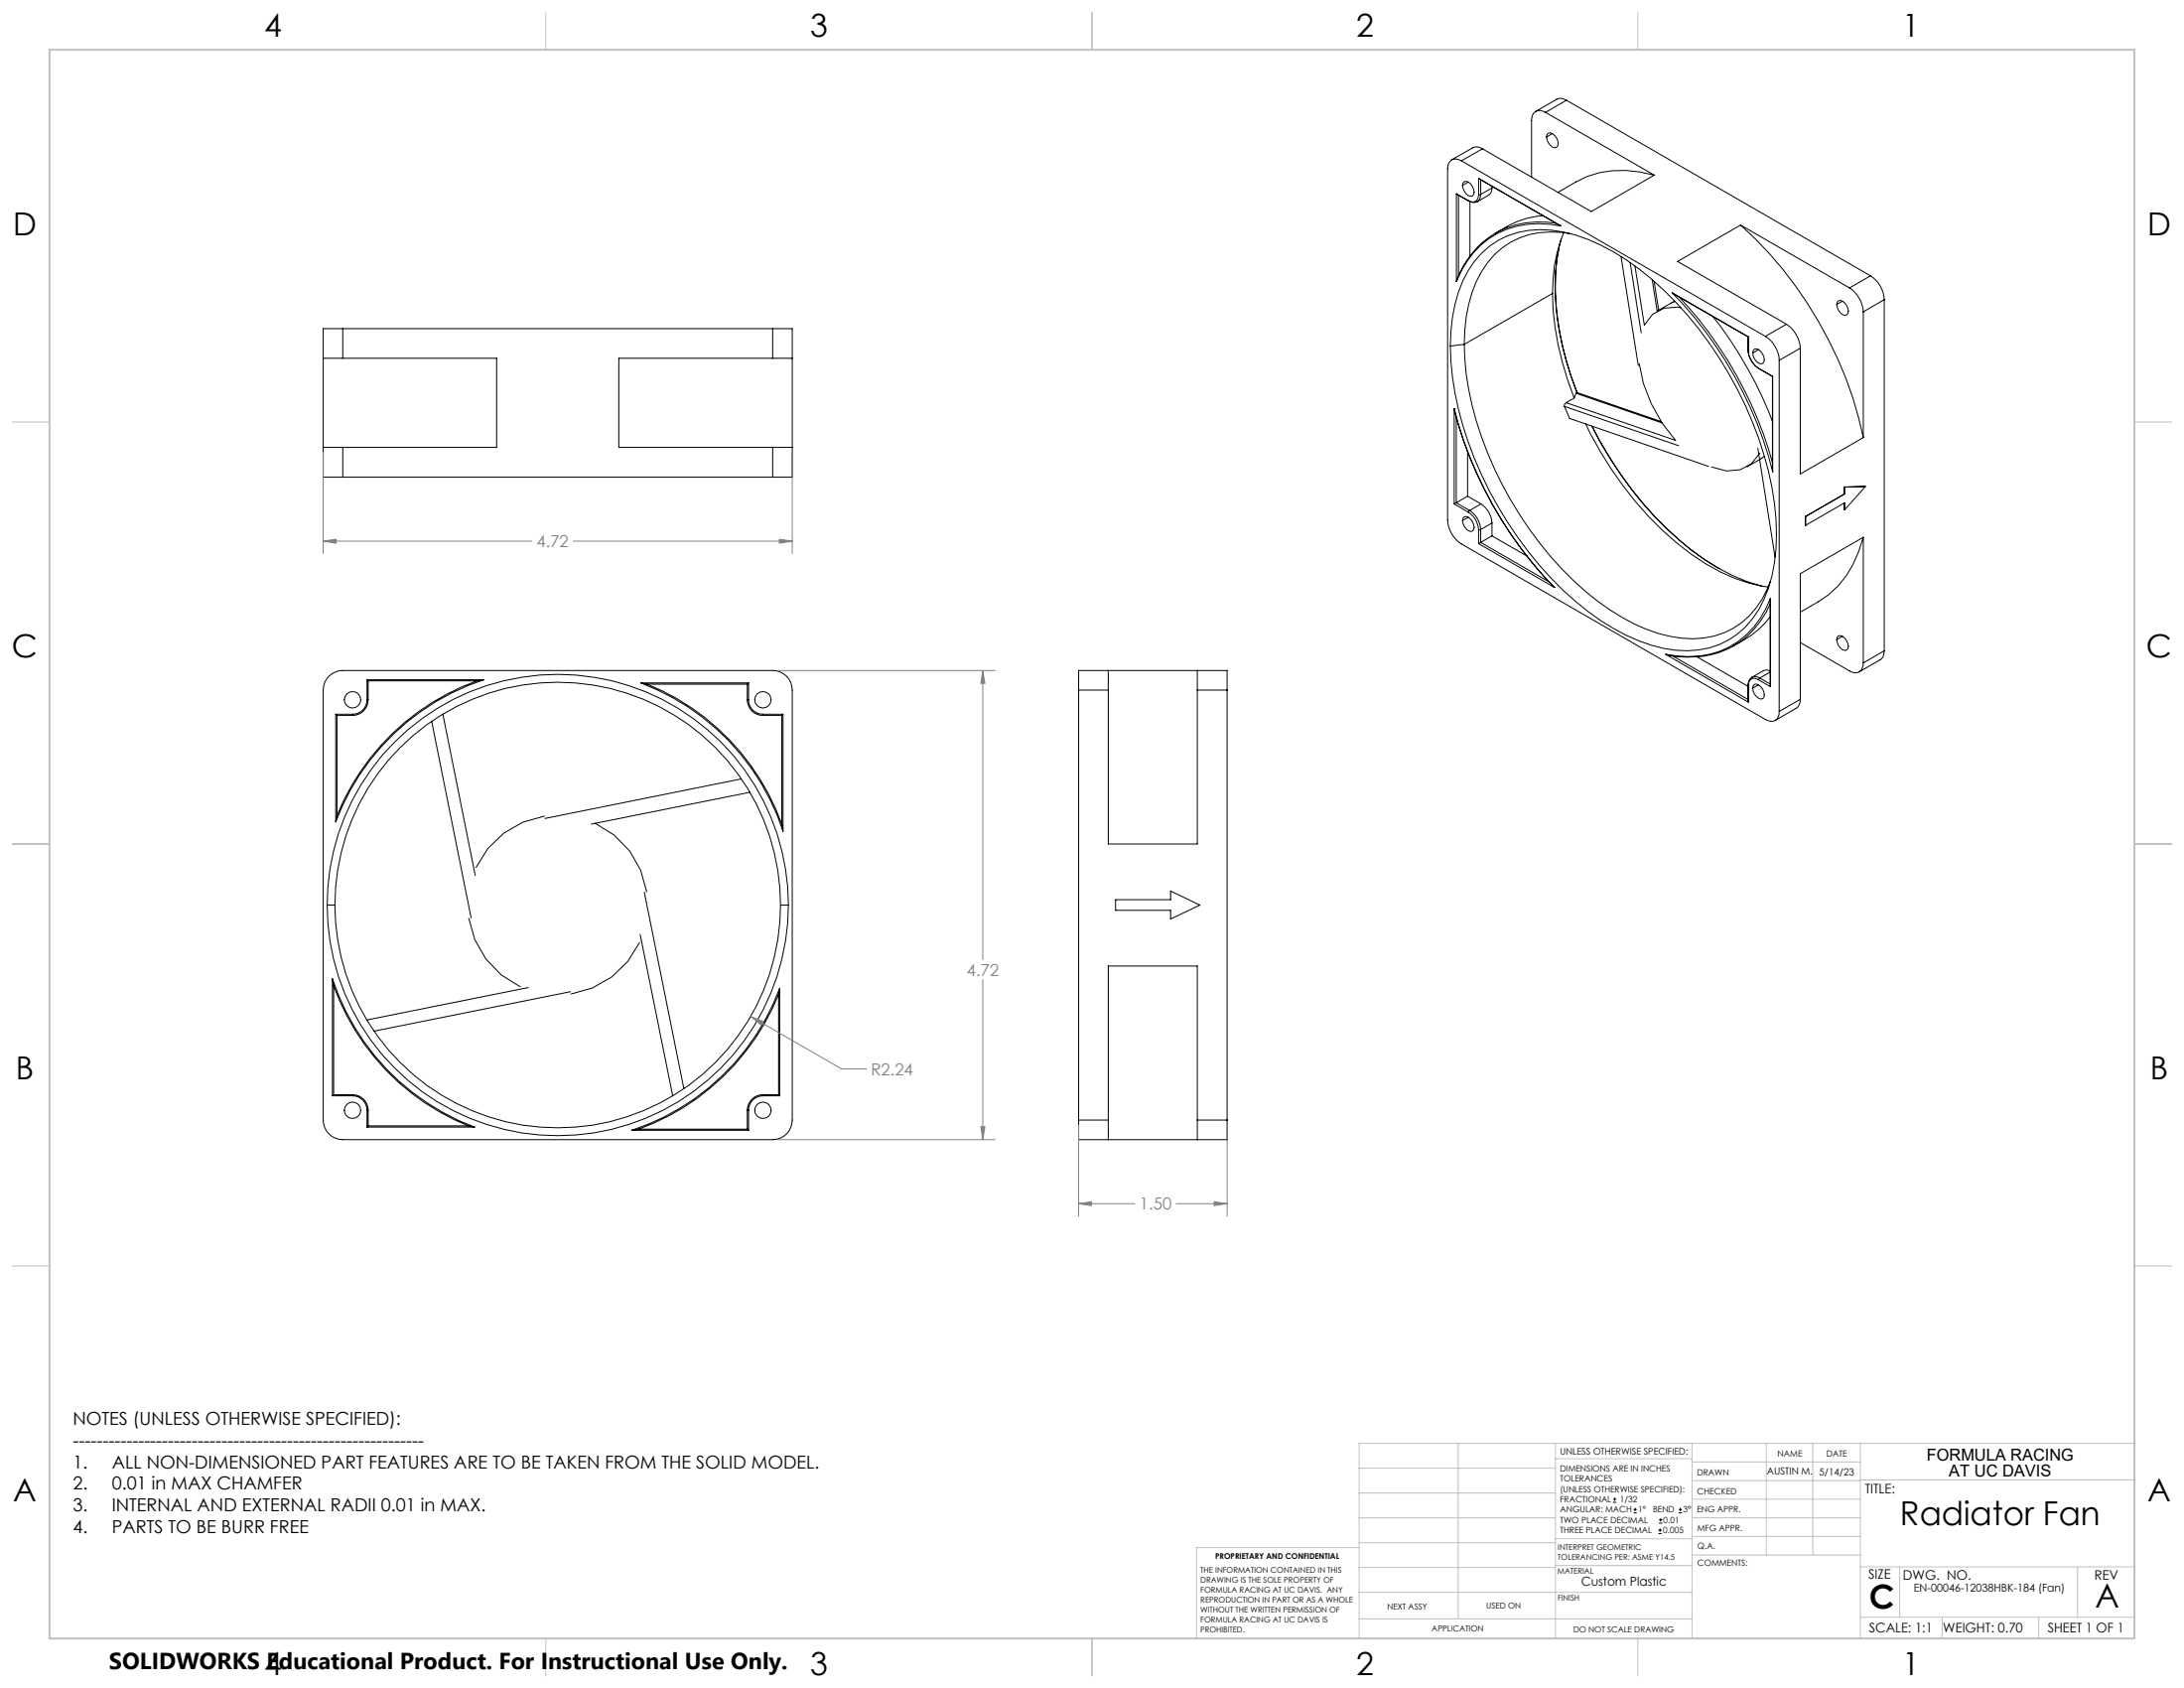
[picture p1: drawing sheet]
<svg xmlns="http://www.w3.org/2000/svg" width="559mm" height="432mm" viewBox="0 0 559 432" stroke-linecap="round" stroke-linejoin="round" font-family="sans-serif">
<g fill="none" stroke="#000" stroke-width=".25">
<path d="M379.3 38.1a2.37 2.37 0 0 0-2.5-.3l-5.4 3.1M379.3 38.1l27.8 16 16.2-9.3M379.3 38.1l-5.4 3M395.4 28.8a2.17 2.17 0 0 0-2.5-.3 2.17 2.17 0 0 0-1 2.3v14.5M395.4 28.8l27.9 16M396.1 34.1a2.11 2.11 0 0 1 2.5 1.9v1.3l-.3 .4a2.52 2.52 0 0 1-2.5-3.3zM397.2 34.2l-1.5 .8M400.8 25.6a2.36 2.36 0 0 0-2.5-.2l-5.4 3.1M400.8 25.6l-5.4 3.2M400.8 25.6l77.8 45M372.6 49.6l3.1 1.8M372.6 49.6l3.1 1.7"/>
<path d="M372.6 49.6v22.4M373.2 50v20.5M373.9 41.1a2.15 2.15 0 0 0-2.5-.2 2.15 2.15 0 0 0-1 2.3v89.8a7.8 7.8 0 0 0 3.5 6.1l77.8 44.9a2.15 2.15 0 0 0 2.5 .3 2.15 2.15 0 0 0 1-2.3M373.9 41.1l77.8 44.9M374.6 46.5a2.48 2.48 0 0 1 2.4 3.2l-.3 .4a2.48 2.48 0 0 1-2.4-3.3zM375.7 51.3l.1 .1a2.32 2.32 0 0 0 2.2 .2M375.7 46.6l-1.5 .8M376.1 51.6v13.9M378.3 45.6l20.4 11.9M378.3 49.8a1.62 1.62 0 0 1-.8 1.7 1.62 1.62 0 0 1-1.8-.2M378.3 45.6v4.2M378.3 45.6l21.2 12.2"/>
<path d="M378.8 49.7l-.5 .1M378.8 49.7a1.94 1.94 0 0 1-.8 1.9M378.8 46v3.7M381.7 48.1a2.01 2.01 0 0 1-.8 1.8l-2.9 1.7M381.7 47.7v.4M381.7 48.1l-2.9 1.6M382.7 59.6a23.8 23.8 0 0 0-9.8 11.6M382.7 59.7h-.1M394.8 55.2a23.9 23.9 0 0 0-12.1 4.4M398.1 57.1a23.2 23.2 0 0 0-15.4 2.6M398.7 57.4l.8 .4M399.5 57.8a22.6 22.6 0 0 0-22.6 7l-1.6 2.2-1.5 2.4-1.2 2.6"/>
<path d="M400.1 59.5a38.6 38.6 0 0 0-2.9 15.6M401.6 59.8a20.7 20.7 0 0 0-21 7.4 31.7 31.7 0 0 0-5.8 17.3l-.2 3.6M423.3 44.8a25.7 25.7 0 0 0-20 1.7l-4.7 2.7M445.3 57.6a102.5 102.5 0 0 1 31.4 54.3M445.3 57.6l27.9 16.1M445.3 57.6l-16.1 9.3 27.9 16M373 71.2l-.4 .8M379.1 64.8a22 22 0 0 1 20.8-5.5 51.2 51.2 0 0 1 22.7 12.1 97.4 97.4 0 0 1 30.8 53.4 53.9 53.9 0 0 1-.9 25.6 23.2 23.2 0 0 1-12.6 14.5 25.7 25.7 0 0 1-17.3 .2 58.1 58.1 0 0 1-22.7-14.1 96.2 96.2 0 0 1-28.3-54.7 47 47 0 0 1 2.7-24.4l1.3-2.6 1.6-2.4zM397.2 75.1a74.6 74.6 0 0 0 5.6 26.7M397.2 75.1l-22.6 13M398.9 63.5a64.6 64.6 0 0 0 3 32.4l1.6 4.5M399.5 61.1a50.2 50.2 0 0 0-.6 23.3 84.4 84.4 0 0 0 4.6 16"/>
<path d="M414.8 65.7l4.4 27.8M417.1 67.2l2.8 17.9M418.3 68.1l2.4 15 2.1-2.7 2.9-1.6 3.5-.2 .9 .2M422.7 71.5l1.3 8.1 4.6-2.5M423.2 72l1.2 7.3M427.8 74.9l19.5 11.3M427.8 74.9a101.5 101.5 0 0 1 25.8 45.8M427.8 74.9l19.5 11.2M428.5 77l-.6 .4M429.7 76a102.1 102.1 0 0 1 23.8 42.3M470.4 76.9a2.1 2.1 0 0 1 2.4 2l.1 .7-.4 1a1.8 1.8 0 0 1-2.1-1.3 1.75 1.75 0 0 1 0-2.4zM471.4 77l-1.5 .9"/>
<path d="M473.2 73.7a7.9 7.9 0 0 1 3.5 6.1M476.7 79.8v32.1M478.6 70.6a7.6 7.6 0 0 1 3.5 6.1M478.6 70.6l-5.4 3.1M482.1 76.7l-5.4 3.1M482.1 76.7v89.8M82.7 91.7h5M87.7 84.1h-5v38h5M87.7 84.1v7.6M87.7 91.7h39.4v22.7h-39.4M87.7 84.1h110M197.7 91.7h5"/>
<path d="M197.7 84.1h5v38h-5M197.7 91.7h-39.4v22.7h39.4M197.7 84.1v7.6M374.6 88.1a82.4 82.4 0 0 0 11.9 39.7 82 82 0 0 0 28.5 30.1 34.4 34.4 0 0 0 21 5.3 20.4 20.4 0 0 0 17-14.5M374.6 88.1l-3.5 .4M419.4 93a37.5 37.5 0 0 0 9.3 19.6l-28-9.6M438.3 81a103.8 103.8 0 0 1 15.2 26.8M447.3 86.2v3.4M447.3 89.6a5.9 5.9 0 0 0 2.7 4.7M447.3 89.6a6 6 0 0 0 2.6 4.6M447.3 86.1v.1M447.3 86.1v3.5"/>
<path d="M448.9 89.3a2.52 2.52 0 0 1 2.4 3.3l-.3 .4a2.52 2.52 0 0 1-2.4-3.3zM449.9 94.2l3.6 2.1M449.9 94.2l3.7 2.1M449.9 89.4l-1.4 .9M451.7 86a7.8 7.8 0 0 1 3.5 6.2M453.5 96.3l.1 24.4M453.6 96.3h-.1M453.6 96.3v24.4M455.2 92.2v89.8M457.1 82.9a8 8 0 0 1 3.5 6.2M457.1 82.9l-5.4 3.1M460.6 89.1l-5.4 3.1"/>
<path d="M460.6 89.1v32.1l16.1-9.3M82.7 114.4h5M87.7 114.4v7.7M197.7 114.4h5M197.7 114.4v7.7M372.1 104.5a100.1 100.1 0 0 0 25.7 45.8M372.1 104.5a101 101 0 0 0 25.7 45.8M372.1 104.5v24.4M372.6 106.7v21.9M375.5 115.5v11.4M400.3 104l29.2 10M400.3 104l1.3 3 35.6 12.3"/>
<path d="M400.7 103l-.4 .5v.5M402.5 107.3h-.1M402.8 101.8l-2.1 1.2M403.3 100.6l-.5 1.2M403.3 100.6l22 7.6M403.5 100.4l21.6 7.4M403.5 100.4l-.2 .2M405.7 108.4a86 86 0 0 0 30.7 35.8 40.5 40.5 0 0 0 16 5.9M407.3 109a90.5 90.5 0 0 0 28.8 34.1l3.4 2.1M407.4 109a90.7 90.7 0 0 0 29.1 34.3l3.1 2M449.8 114.7l4.4 27.8M450.3 115.9l-2.2 2.7-2.9 1.6-3.5 .3-3.8-1"/>
<path d="M451.4 116.7l-4.4 2.7M87.7 122.1h110M372.1 128.9l3.6 2.1M372.6 128.6l-.5 .3M372.6 128.6l3.4 2M374.6 132.2a2.1 2.1 0 0 1 2.4 2l.2 .7-.2 .6-.3 .4a2.07 2.07 0 0 1-2.4-2l-.1-.7 .1-.6zM375.5 126.9l3.4 2M375.5 126.9l-2.9 1.7M375.7 131a5.7 5.7 0 0 1 2.6 4.5M375.7 132.3l-1.5 .9M376 130.6a6.3 6.3 0 0 1 2.8 4.9M376 130.6l-.3 .4"/>
<path d="M378.3 135.5v3.6M378.3 139.1l19.5 11.2M378.8 138.7l-.5 .4M378.8 135.5h-.5M378.8 135.5v3.2M378.8 138.7l17.5 10.1M378.9 128.9a6.2 6.2 0 0 1 2.8 4.9M378.9 128.9l-2.9 1.7M381.7 133.8v3.3M381.7 137.1l8.9 5.1M381.7 137.1l-2.9 1.6M381.7 133.8l-2.9 1.7"/>
<path d="M461.9 132.1l.1 2.3M461.9 132.1l.1 .1M462 132.2v2.2M471.9 124.6v1.8M471.9 128.6v1.9M471.9 126.4l-10 5.7M471.9 126.4h.1M471.9 124.6h.1M471.9 130.5v-1.9l-9.9 5.8M471.9 126.4l-9.9 5.8M476.7 137.4a27.5 27.5 0 0 1-8.8 14.7l-2.6 1.8-4.7 2.7M476.7 137.4v32.2"/>
<path d="M476.7 137.4l-16.1 9.4v32.1M477.3 124.5l-5.4 .1M477.3 124.5l-5.4 6M439.5 145.2a43.5 43.5 0 0 0 11.6 4.8M439.5 145.2l.1 .1M439.6 145.3l.4 .2M452.9 157.7a25.8 25.8 0 0 1-9.5 7.6M452.9 154.5a22.7 22.7 0 0 1-9.5 10.8M453 153.1v22.5M453 153.1a22 22 0 0 1-23.9 14.7l-2.9-.4M84.2 173a5.2 5.2 0 0 1 3.5-1.5h110a4.9 4.9 0 0 1 5 5v110a5 5 0 0 1-5 5h-110a5.1 5.1 0 0 1-5-5v-110a5 5 0 0 1 1.5-3.5zM93.9 179a3.7 3.7 0 0 1-3.7 3.7"/>
<path d="M93.9 173.9l.3 .3M93.9 179h.3M93.9 173.9v5.1M93.9 173.9h29.9M94.2 179a4 4 0 0 1-4 4M94.2 174.2h27.8M94.2 174.2v4.8M122 174.2a61 61 0 0 0-35.8 34.4M123.8 173.9a60.7 60.7 0 0 0-37.9 36.4M123.8 173.9l-1.8 .3M164 174.7a60.6 60.6 0 0 1 36.3 37.9M164 174.7l1.6 .3"/>
<path d="M164 174.7h27.5M165.6 175a60.8 60.8 0 0 1 34.4 35.8M165.6 175h25.6M191.2 179h.3M191.2 179a4 4 0 0 0 4 4M191.2 175v4M191.5 179a3.6 3.6 0 0 0 3.7 3.7M191.5 174.7l-.3 .3M191.5 174.7v4.3M276 176.5v-5h38v5M276 176.5h7.6M276 176.5v110"/>
<path d="M283.6 171.5v5M283.6 176.5v39.4h22.8v-39.4M306.4 171.5v5M306.4 176.5h7.6M314 176.5v110M426.2 167.4l21.1 12.2M428 167.8l19.3 11.1M434.1 168l13.2 7.6M443.4 165.3a23 23 0 0 1-12.1 2.8l-2.7-.2-2.4-.5M447.3 175.3h.1M447.3 175.3v4.3M447.3 175.3v.1"/>
<path d="M447.3 175.4v4.2M448.3 173.2a2.29 2.29 0 0 0-1 2.1M448.3 173.2a1.93 1.93 0 0 1 2 .3M448.9 175.1a2.11 2.11 0 0 1 2.4 1.9v1.4l-.3 .3a2.11 2.11 0 0 1-2.4-1.9v-1.4zM449.9 173.9a1.6 1.6 0 0 0-1.8-.2 1.6 1.6 0 0 0-.8 1.7M449.9 173.9l3.1 1.7M449.9 175.2l-1.4 .8M450.3 173.5l-.4 .4M450.3 173.5l2.6 1.5M452.9 171.7a1.69 1.69 0 0 0-1.7-.1l-2.9 1.6M452.9 171.9l-2.6 1.6M460.6 164.4l12.6 7.2a2.16 2.16 0 0 0 2.5 .3 2.16 2.16 0 0 0 1-2.3"/>
<path d="M460.6 178.9a2.52 2.52 0 0 1-1 2.3l-5.4 3.1M460.6 178.9l-5.4 3.1M470.4 162.7a2.48 2.48 0 0 1 2.4 3.2l-.3 .4a2.07 2.07 0 0 1-2.4-1.9l-.2-.8zM471.4 162.8l-1.5 .8M482.1 166.5a2.41 2.41 0 0 1-1 2.3l-5.4 3.1M482.1 166.5l-5.4 3.1M85.9 182.7l.3 .3M85.9 182.7h4.3M85.9 182.7v27.6M86.2 183v25.6M86.2 183h4M90.2 182.7v.3"/>
<path d="M110.5 184.5l10 50.3M113.3 182.7l8.3 41.3M189.7 199.2l-50.3 10.2M195.2 182.7v.3M195.2 182.7h5.1M195.2 183h4.8M200 183v27.8M200.3 182.7l-.3 .3M200.3 182.7v29.9M86.2 208.6l-.3 1.7M139.3 208.8a23 23 0 0 0-17.5 13.1M152.3 210.6a22.9 22.9 0 0 1 13.2 17.5"/>
<path d="M191.9 202.7l-40.6 8.1M200 210.8l.3 1.8M83.7 231.5a59 59 0 0 0 59 59 59 59 0 0 0 59-59M83.7 231.5a59 59 0 0 1 59-59 59 59 0 0 1 59 59M83.7 231.5h2M85.7 231.5a57 57 0 0 1 57-57 57 57 0 0 1 57 57M85.7 231.5a57 57 0 0 0 57 57 57 57 0 0 0 57-57M119.9 234.9a23.1 23.1 0 0 0 13.2 17.5M163.8 239l8.3 41.4M164.9 228.2l10.1 50.3M199.7 231.5h2M285.4 230.2h14.1v-2.3l7.5 3.6-7.5 3.6v-2.2h-14.1z"/>
<path d="M85.1 250.4a60.6 60.6 0 0 0 36.3 37.9M85.1 250.4l.3 1.8M85.1 250.4v29.9M85.4 252.2a60.8 60.8 0 0 0 34.4 35.8M85.4 252.2v27.8M135.2 252.6l-41.3 8.3M146 253.7l-50.3 10.1M163.6 241.1a23.1 23.1 0 0 1-17.5 13.2M199.2 254.4a61 61 0 0 1-35.8 34.5M199.2 254.4v25.6M199.5 252.8a60.7 60.7 0 0 1-37.9 36.3M199.5 252.8l-.3 1.6"/>
<path d="M199.5 252.8v27.5M85.1 280.3h5.1M85.4 280l-.3 .3M85.4 280h4.8M90.2 280.3a3.7 3.7 0 0 1 3.7 3.7M90.2 280v.3M90.2 280a4 4 0 0 1 4 4M93.9 284h.3M93.9 284v4.3M93.9 288.3h27.5M94.2 288l-.3 .3M94.2 288h25.6"/>
<path d="M94.2 284v4M119.8 288l1.6 .3M161.6 289.1h29.9M163.4 288.9l-1.8 .2M163.4 288.9h27.8M191.2 288.9l.3 .2M191.2 284h.3M191.2 284v4.9M191.5 284v5.1M195.2 280.3a3.7 3.7 0 0 0-3.7 3.7M195.2 280v.3M195.2 280a4 4 0 0 0-4 4"/>
<path d="M195.2 280.3h4.3M195.2 280h4M199.2 280l.3 .3M276 286.5v5h38v-5M276 286.5h7.6M283.6 286.5v5M283.6 286.5v-39.4h22.8v39.4M306.4 286.5v5M306.4 286.5h7.6M412.7 384.3h.9M412.7 383.5h.9M413.1 383.1v.8"/>
<path d="M418 387h.8M418 386.2h.8M418.4 385.7v.9M424.3 392.3h.9M424.3 391.4h.9M424.5 389.6h.8M424.5 388.8h.8M424.7 391v.9M424.9 388.4v.8M429.5 387h.9M429.5 386.2h.9M429.9 385.7v.9"/>
<circle cx="90.2" cy="179" r="2.11"/>
<circle cx="195.2" cy="179" r="2.1"/>
<circle cx="90.2" cy="284" r="2.11"/>
<circle cx="195.2" cy="284" r="2.1"/>
</g>
<g fill="none" stroke="#808080" stroke-width=".25">
<path d="M82.7 115.7v25.9M202.7 115.7v25.9M82.7 138.4l3.3-.5v1.1zM82.7 138.4h53.4M146.6 138.4h56.1M199.4 137.9l3.3 .5-3.3 .6zM199 171.5h55.6M251.5 171.5l.5 3.3h-1zM251.5 171.5v74M251.5 250.6v40.9M192.1 260l3.1 1.2-.5 .9zM192.1 260l23.2 13.4h6.4"/>
<path d="M199 291.5h55.6M251 288.2h1l-.5 3.3zM276 287.8v23.3M314 287.8v23.3M276 307.9l3.3-.5v1zM276 307.9h14.4M300.9 307.9h13.1M310.7 307.4l3.3 .5-3.3 .5z"/>
</g>
<g fill="none" stroke="#c0c0c0" stroke-width=".25">
<path d="M139.7 3.2v9.5M279.4 3.2v9.5M419.1 3.2v9.5M3.1 107.9h9.6M546.1 107.9h9.5M3.1 215.9h9.6M546.1 215.9h9.5M3.1 323.8h9.6M546.1 323.8h9.5M347.7 375.6h50.3M373.1 369.2v44.9M398 369.2v49.9"/>
<path d="M398 373.1h34.9M432.9 369.2v49.9M432.9 378.7h43.1M432.9 374h43.1M451.9 369.2v28.6M463.8 369.2v28.6M476 369.2v49.9M476 378.6h70.1M546.1 369.2h-198.4v49.9M347.7 394.6h50.3M347.7 388.3h50.3M347.7 381.9h50.3"/>
<path d="M347.7 395.9h-41.6v23.2M398 393.6h35M432.9 383.5h43.1M432.9 388.3h43.1M432.9 393h43.1M433 397.8h43M139.7 419.1v9.6M279.4 419.1v9.6M347.7 414.1h85.2M347.7 401h50.3M347.7 407.3h50.3M398 407.4h34.9"/>
<path d="M398 400.5h35M419.1 419.1v9.6M476 413.7h70.1M476 400.8h70.1M486.1 400.8v12.9M496.9 413.7v5.4M521.6 413.7v5.4M531.6 400.8v12.9"/>
</g>
<path d="M12.7 12.7h533.4v406.4h-533.4z" fill="none" stroke="#c0c0c0" stroke-width=".5"/>
<path d="M192.1 260l2.6 2.1 .5-.9zM251.5 171.5l.5 3.3h-1zM251 288.2h1l-.5 3.3zM82.7 138.4l3.3-.5v1.1zM199.4 137.9l3.3 .5-3.3 .6zM276 307.9l3.3-.5v1zM310.7 307.4l3.3 .5-3.3 .5z" fill="#808080"/>
<g font-size="8.5">
<text x="486.1" y="390.1">Radiator Fan</text>
<text x="478.3" y="411.4">C</text>
<text x="536.1" y="411.3">A</text>
</g>
<g font-size="8.1">
<text x="67.6" y="9.3">4</text>
<text x="207.3" y="9.3">3</text>
<text x="347" y="9.3">2</text>
<text x="486.7" y="9.3">1</text>
<text x="3.3" y="60.1">D</text>
<text x="549.4" y="60.1">D</text>
<text x="3" y="168">C</text>
<text x="549.1" y="168">C</text>
<text x="4" y="276">B</text>
<text x="550.1" y="276">B</text>
<text x="3.3" y="383.9">A</text>
<text x="549.4" y="383.9">A</text>
<text x="67.6" y="428.4">4</text>
<text x="207.3" y="428.4">3</text>
<text x="347" y="428.4">2</text>
<text x="486.7" y="428.4">1</text>
</g>
<text font-size="5.9" x="27.9" y="427">SOLIDWORKS Educational Product. For Instructional Use Only.</text>
<g font-size="4.6">
<text x="18.6" y="364.4">NOTES (UNLESS OTHERWISE SPECIFIED):</text>
<text x="18.6" y="370">-----------------------------------------------------------</text>
<text x="18.6" y="375.5">1.</text>
<text x="28.7" y="375.5">ALL NON-DIMENSIONED PART FEATURES ARE TO BE TAKEN FROM THE SOLID MODEL.</text>
<text x="18.6" y="381.1">2.</text>
<text x="28.7" y="381.1">0.01 in MAX CHAMFER</text>
<text x="18.6" y="386.7">3.</text>
<text x="28.7" y="386.7">INTERNAL AND EXTERNAL RADII 0.01 in MAX.</text>
<text x="18.6" y="392.3">4.</text>
<text x="28.7" y="392.3">PARTS TO BE BURR FREE</text>
</g>
<g font-size="4.2" fill="#808080">
<text x="137.3" y="140">4.72</text>
<text x="247.4" y="249.6">4.72</text>
<text x="222.9" y="275">R2.24</text>
<text x="291.6" y="309.5">1.50</text>
</g>
<g font-size="4.2">
<text x="493" y="373.5">FORMULA RACING</text>
<text x="498.7" y="377.8">AT UC DAVIS</text>
</g>
<g font-size="3.4">
<text x="477.2" y="381.9">TITLE:</text>
<text x="478.1" y="404">SIZE</text>
<text x="486.9" y="404">DWG. NO.</text>
<text x="535.9" y="404.1">REV</text>
<text x="478.2" y="417.6">SCALE: 1:1</text>
<text x="497.1" y="417.7">WEIGHT: 0.70</text>
<text x="523.9" y="417.6">SHEET 1 OF 1</text>
</g>
<text font-size="3.2" x="404.6" y="405.7">Custom Plastic</text>
<text font-size="2.8" x="489.7" y="407.2">EN-00046-12038HBK-184 (Fan)</text>
<g font-size="2.5">
<text x="452.1" y="377.2">AUSTIN M.</text>
<text x="465.5" y="377.3">5/14/23</text>
</g>
<text font-size="2.4" x="399.2" y="372.1">UNLESS OTHERWISE SPECIFIED:</text>
<g font-size="2.2">
<text x="399.2" y="376.4">DIMENSIONS ARE IN INCHES</text>
<text x="434.2" y="377.3">DRAWN</text>
<text x="454.8" y="372.5">NAME</text>
<text x="467.3" y="372.6">DATE</text>
<text x="399.2" y="379">TOLERANCES</text>
<text x="399.2" y="381.7">(UNLESS OTHERWISE SPECIFIED):</text>
<text x="434.3" y="382.2">CHECKED</text>
<text x="399.2" y="389.6">TWO PLACE DECIMAL</text>
<text x="399.2" y="384.3">FRACTIONAL</text>
<text x="399.2" y="387">ANGULAR: MACH</text>
<text x="414.5" y="384.3">1/32</text>
<text x="419.1" y="387">1°</text>
<text x="422.9" y="387">BEND</text>
<text x="425.6" y="389.6">0.01</text>
<text x="430.6" y="387">3°</text>
<text x="434.2" y="386.9">ENG APPR.</text>
<text x="399.2" y="392.3">THREE PLACE DECIMAL</text>
<text x="425.5" y="392.3">0.005</text>
<text x="434.3" y="391.6">MFG APPR.</text>
<text x="434.3" y="396.3">Q.A.</text>
<text x="434.3" y="400.5">COMMENTS:</text>
</g>
<g font-size="2.1">
<text x="354.9" y="411.6">NEXT ASSY</text>
<text x="380.3" y="411.6">USED ON</text>
<text x="366.3" y="417.4">APPLICATION</text>
<text x="402.5" y="417.5">DO NOT SCALE DRAWING</text>
</g>
<g font-size="2">
<text x="310.9" y="398.8">PROPRIETARY AND CONFIDENTIAL</text>
<text x="398.6" y="396.5">INTERPRET GEOMETRIC</text>
<text x="398.6" y="399">TOLERANCING PER: ASME Y14.5</text>
<text x="307.2" y="402.4">THE INFORMATION CONTAINED IN THIS</text>
<text x="307.2" y="404.9">DRAWING IS THE SOLE PROPERTY OF</text>
<text x="307.2" y="407.5">FORMULA RACING AT UC DAVIS. ANY</text>
<text x="398.5" y="402.6">MATERIAL</text>
<text x="307.2" y="410">REPRODUCTION IN PART OR AS A WHOLE</text>
<text x="307.2" y="412.5">WITHOUT THE WRITTEN PERMISSION OF</text>
<text x="398.5" y="409.4">FINISH</text>
<text x="307.2" y="415">FORMULA RACING AT UC DAVIS IS</text>
<text x="307.2" y="417.6">PROHIBITED.</text>
</g>
</svg>
